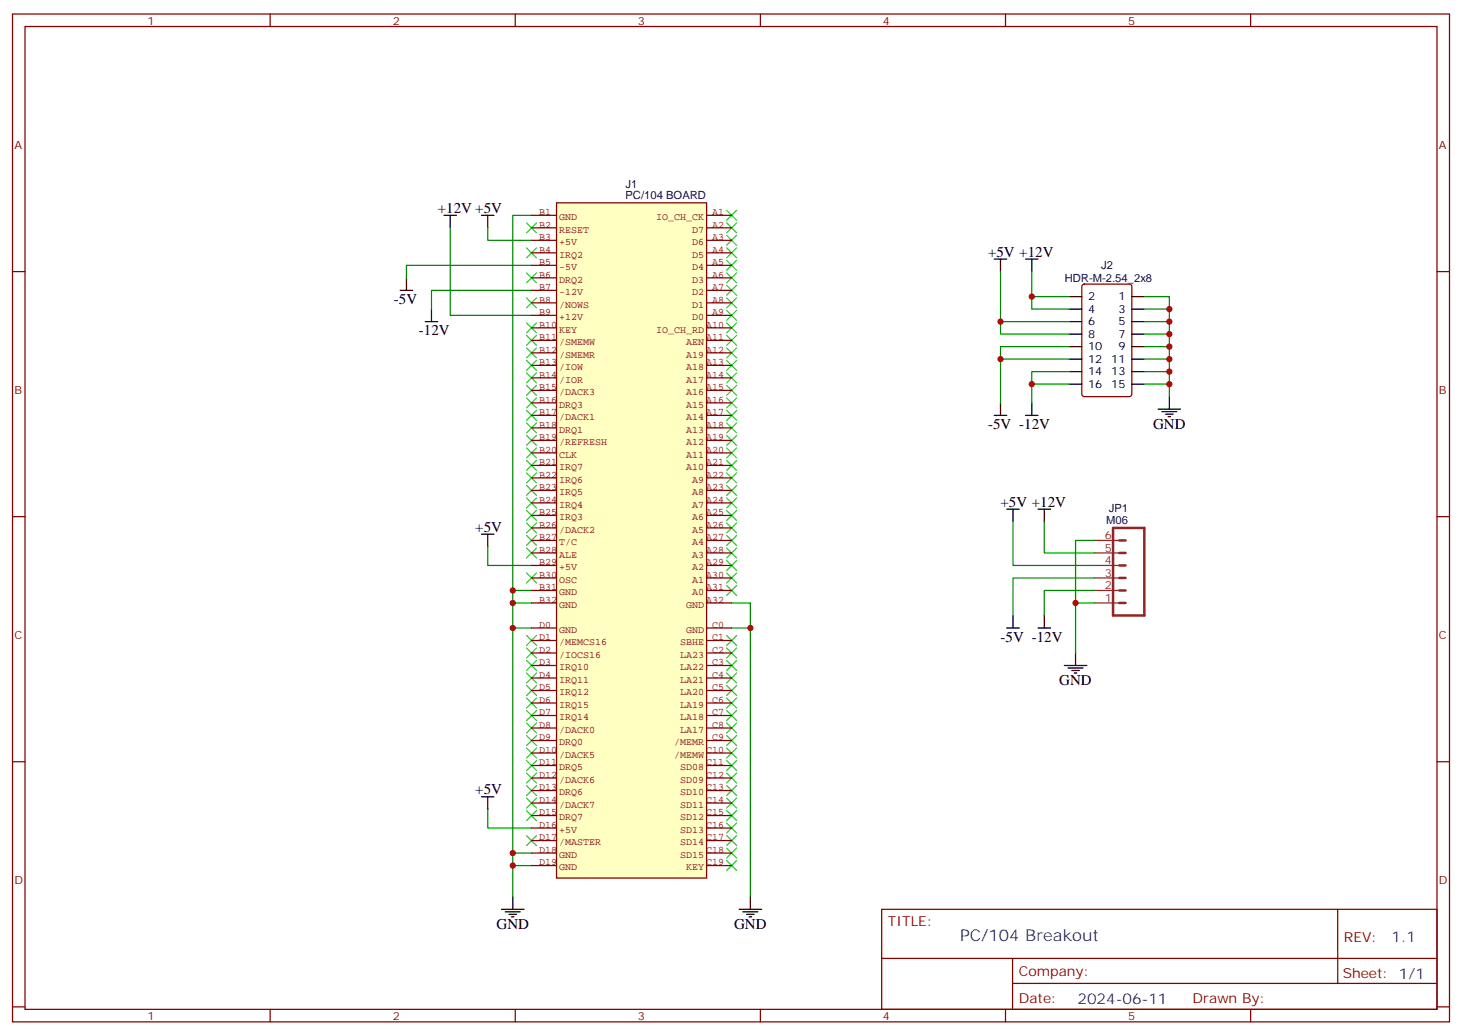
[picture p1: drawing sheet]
<svg xmlns="http://www.w3.org/2000/svg" width="412mm" height="292mm" viewBox="0 0 412 292" stroke-linecap="round" stroke-linejoin="round" font-family="sans-serif">
<g fill="none" stroke="#870000" stroke-width=".35">
<path d="M3.5 4h405.4v284.3h-405.4zM7.1 7.5h398.2v277.3h-398.2zM76.2 4v3.5M145.3 4v3.5M214.5 4v3.5M283.6 4v3.5M352.8 4v3.5M3.5 76.6h3.6M405.3 76.6h3.6M305.4 80.4l.5-.2h12.7l.6 .4 .1 30.6-.5 .6-12.9 .1-.7-.5v-30.5zM3.5 145.8h3.6M405.3 145.8h3.6"/>
<path d="M3.5 214.9h3.6M405.3 214.9h3.6M248.7 256.5h156.6v28.3h-156.6zM377.3 256.6v20.8M248.7 270.4h156.5M285.6 277.4h119.6M285.6 270.4v14.1M3.5 284.1h3.6M76.2 284.8v3.5M145.3 284.8v3.5M214.5 284.8v3.5M283.6 284.8v3.5"/>
<path d="M352.8 284.8v3.5M405.3 284.1h3.6"/>
</g>
<g fill="none" stroke="#000" stroke-width=".35">
<path d="M114.7 78.4v3.5M125.2 60.7h3.6M127 60.7v3.6M135.8 60.7h3.5M137.6 60.7v3.6M280.5 73.1h3.5M282.2 73.1v3.5M289.3 73.1h3.5M291 73.1v3.5M112.9 81.9h3.5M119.9 90.7h3.6M121.7 87.2v3.5"/>
<path d="M301.6 90.7h3.6M301.6 83.7h3.6M301.6 87.2h3.6M301.6 94.3h3.6M301.6 97.8h3.6M319.3 90.7h3.5M319.3 83.7h3.5M319.3 87.2h3.5M319.3 94.3h3.5M319.3 97.8h3.5M280.5 117.2h3.5M282.2 113.7v3.5"/>
<path d="M289.3 117.2h3.5M291 113.7v3.5M301.6 101.3h3.6M301.6 104.8h3.6M301.6 108.4h3.6M319.3 101.3h3.5M319.3 104.8h3.5M319.3 108.4h3.5M326.7 115.4h6.3M327.7 116.1h4.3M328.8 116.8h2.1M329.5 117.5h.7"/>
<path d="M329.8 111.9v3.5M135.8 150.7h3.5M137.6 150.7v3.5M135.8 224.8h3.5M137.6 224.8v3.5M141.5 256.5h6.3M142.5 257.2h4.3M143.6 258h2.1M144.3 258.7h.7M144.6 253v3.5M208.5 256.5h6.3M209.5 257.2h4.3"/>
<path d="M210.6 258h2.1M211.3 258.7h.7M211.7 253v3.5"/>
</g>
<g fill="none" stroke="#008700" stroke-width=".35">
<path d="M127 64.3v24.7h22.9M137.6 64.3v3.5h12.3M149.9 60.7h-5.3v105.9M149.9 74.9h-35.2v3.5M282.2 76.6v14.1h19.4M291 76.6v7.1h10.6M149.9 81.9h-28.2v5.3M282.2 90.7v3.6h19.4M291 83.7v3.5h10.6M301.6 97.8h-19.4v3.5M322.8 97.8h7v3.5M322.8 94.3h7v3.5"/>
<path d="M322.8 90.7h7v3.6M322.8 87.2h7v3.5M322.8 83.7h7v3.5M301.6 108.4h-10.6v5.3M301.6 104.8h-10.6v3.6M301.6 101.3h-19.4v12.4M322.8 108.4h7v3.5M322.8 104.8h7v3.6M322.8 101.3h7v3.5M137.6 154.2v5.3h12.3M149.9 177.2h-5.3v63.5M149.9 170.1h-5.3v7.1"/>
<path d="M149.9 166.6h-5.3v3.5M206.4 177.2h5.3v75.8M206.4 170.1h5.3v7.1M137.6 228.3v5.3h12.3M149.9 244.2h-5.3v8.8M149.9 240.7h-5.3v3.5"/>
</g>
<g fill="none" stroke="#3c3" stroke-width=".35">
<path d="M205 59.3l2.8 2.9M207.8 59.3l-2.8 2.9M148.5 77l2.8 2.8M148.5 69.9l2.8 2.8M148.5 62.9l2.8 2.8M151.3 77l-2.8 2.8M151.3 69.9l-2.8 2.8M151.3 62.9l-2.8 2.8M205 77l2.8 2.8M205 73.4l2.8 2.9M205 69.9l2.8 2.8M205 66.4l2.8 2.8"/>
<path d="M205 62.9l2.8 2.8M207.8 77l-2.8 2.8M207.8 73.4l-2.8 2.9M207.8 69.9l-2.8 2.8M207.8 66.4l-2.8 2.8M207.8 62.9l-2.8 2.8M148.5 98.1l2.8 2.9M148.5 94.6l2.8 2.8M148.5 91.1l2.8 2.8M148.5 84l2.8 2.9M151.3 98.1l-2.8 2.9M151.3 94.6l-2.8 2.8"/>
<path d="M151.3 91.1l-2.8 2.8M151.3 84l-2.8 2.9M205 98.1l2.8 2.9M205 94.6l2.8 2.8M205 87.6l2.8 2.8M205 84l2.8 2.9M205 80.5l2.8 2.8M205 91.1l2.8 2.8M207.8 98.1l-2.8 2.9M207.8 94.6l-2.8 2.8M207.8 87.6l-2.8 2.8M207.8 84l-2.8 2.9"/>
<path d="M207.8 80.5l-2.8 2.8M207.8 91.1l-2.8 2.8M148.5 119.3l2.8 2.8M148.5 115.8l2.8 2.8M148.5 112.3l2.8 2.8M148.5 108.7l2.8 2.8M148.5 105.2l2.8 2.8M148.5 101.7l2.8 2.8M151.3 119.3l-2.8 2.8M151.3 115.8l-2.8 2.8M151.3 112.3l-2.8 2.8M151.3 108.7l-2.8 2.8"/>
<path d="M151.3 105.2l-2.8 2.8M151.3 101.7l-2.8 2.8M205 119.3l2.8 2.8M205 115.8l2.8 2.8M205 112.3l2.8 2.8M205 108.7l2.8 2.8M205 105.2l2.8 2.8M205 101.7l2.8 2.8M207.8 119.3l-2.8 2.8M207.8 115.8l-2.8 2.8M207.8 112.3l-2.8 2.8M207.8 108.7l-2.8 2.8"/>
<path d="M207.8 105.2l-2.8 2.8M207.8 101.7l-2.8 2.8M148.5 136.9l2.8 2.9M148.5 133.4l2.8 2.8M148.5 129.9l2.8 2.8M148.5 126.4l2.8 2.8M148.5 122.8l2.8 2.9M151.3 136.9l-2.8 2.9M151.3 129.9l-2.8 2.8M151.3 126.4l-2.8 2.8M151.3 122.8l-2.8 2.9M151.3 133.4l-2.8 2.8"/>
<path d="M205 136.9l2.8 2.9M205 133.4l2.8 2.8M205 129.9l2.8 2.8M205 126.4l2.8 2.8M205 122.8l2.8 2.9M207.8 136.9l-2.8 2.9M207.8 133.4l-2.8 2.8M207.8 129.9l-2.8 2.8M207.8 126.4l-2.8 2.8M207.8 122.8l-2.8 2.9M148.5 154.6l2.8 2.8M148.5 151.1l2.8 2.8"/>
<path d="M148.5 147.5l2.8 2.9M148.5 144l2.8 2.8M148.5 140.5l2.8 2.8M151.3 154.6l-2.8 2.8M151.3 151.1l-2.8 2.8M151.3 140.5l-2.8 2.8M151.3 147.5l-2.8 2.9M151.3 144l-2.8 2.8M205 158.1l2.8 2.8M205 154.6l2.8 2.8M205 151.1l2.8 2.8M205 147.5l2.8 2.9"/>
<path d="M205 144l2.8 2.8M205 140.5l2.8 2.8M207.8 158.1l-2.8 2.8M207.8 154.6l-2.8 2.8M207.8 151.1l-2.8 2.8M207.8 147.5l-2.8 2.9M207.8 144l-2.8 2.8M207.8 140.5l-2.8 2.8M148.5 179.3l2.8 2.8M148.5 161.6l2.8 2.9M151.3 179.3l-2.8 2.8M151.3 161.6l-2.8 2.9"/>
<path d="M205 165.2l2.8 2.8M205 161.6l2.8 2.9M205 179.3l2.8 2.8M207.8 165.2l-2.8 2.8M207.8 161.6l-2.8 2.9M207.8 179.3l-2.8 2.8M148.5 196.9l2.8 2.8M148.5 193.4l2.8 2.8M148.5 189.9l2.8 2.8M148.5 186.3l2.8 2.9M148.5 182.8l2.8 2.8M151.3 196.9l-2.8 2.8"/>
<path d="M151.3 193.4l-2.8 2.8M151.3 189.9l-2.8 2.8M151.3 186.3l-2.8 2.9M151.3 182.8l-2.8 2.8M205 196.9l2.8 2.8M205 193.4l2.8 2.8M205 189.9l2.8 2.8M205 186.3l2.8 2.9M205 182.8l2.8 2.8M207.8 196.9l-2.8 2.8M207.8 193.4l-2.8 2.8M207.8 189.9l-2.8 2.8"/>
<path d="M207.8 186.3l-2.8 2.9M207.8 182.8l-2.8 2.8M148.5 218.1l2.8 2.8M148.5 214.6l2.8 2.8M148.5 211l2.8 2.9M148.5 207.5l2.8 2.8M148.5 204l2.8 2.8M148.5 200.4l2.8 2.9M151.3 218.1l-2.8 2.8M151.3 214.6l-2.8 2.8M151.3 207.5l-2.8 2.8M151.3 204l-2.8 2.8"/>
<path d="M151.3 211l-2.8 2.9M151.3 200.4l-2.8 2.9M205 218.1l2.8 2.8M205 214.6l2.8 2.8M205 211l2.8 2.9M205 207.5l2.8 2.8M205 204l2.8 2.8M205 200.4l2.8 2.9M207.8 218.1l-2.8 2.8M207.8 214.6l-2.8 2.8M207.8 211l-2.8 2.9M207.8 207.5l-2.8 2.8"/>
<path d="M207.8 204l-2.8 2.8M207.8 200.4l-2.8 2.9M148.5 235.7l2.8 2.8M148.5 228.7l2.8 2.8M148.5 225.1l2.8 2.9M148.5 221.6l2.8 2.8M151.3 221.6l-2.8 2.8M151.3 235.7l-2.8 2.8M151.3 228.7l-2.8 2.8M151.3 225.1l-2.8 2.9M205 239.3l2.8 2.8M205 235.7l2.8 2.8"/>
<path d="M205 232.2l2.8 2.8M205 228.7l2.8 2.8M205 225.1l2.8 2.9M205 221.6l2.8 2.8M207.8 239.3l-2.8 2.8M207.8 235.7l-2.8 2.8M207.8 232.2l-2.8 2.8M207.8 228.7l-2.8 2.8M207.8 225.1l-2.8 2.9M207.8 221.6l-2.8 2.8M205 242.8l2.8 2.8M207.8 242.8l-2.8 2.8"/>
</g>
<path d="M157 57.2h42.3v190.5h-42.3z" fill="#ffffc2" stroke="#850000" stroke-width=".35"/>
<g fill="none" stroke="#850000" stroke-width=".35">
<path d="M149.9 60.7h7.1M149.9 64.3h7.1M149.9 67.8h7.1M149.9 71.3h7.1M149.9 74.9h7.1M149.9 78.4h7.1M199.3 60.7h7.1M199.3 64.3h7.1M199.3 67.8h7.1M199.3 71.3h7.1M199.3 74.9h7.1M199.3 78.4h7.1"/>
<path d="M149.9 92.5h7.1M149.9 96h7.1M149.9 99.6h7.1M149.9 81.9h7.1M149.9 85.4h7.1M149.9 89h7.1M199.3 92.5h7.1M199.3 96h7.1M199.3 99.6h7.1M199.3 81.9h7.1M199.3 85.4h7.1M199.3 89h7.1"/>
<path d="M149.9 103.1h7.1M149.9 106.6h7.1M149.9 110.1h7.1M149.9 113.7h7.1M149.9 117.2h7.1M199.3 103.1h7.1M199.3 106.6h7.1M199.3 110.1h7.1M199.3 113.7h7.1M199.3 117.2h7.1M149.9 120.7h7.1M149.9 124.2h7.1"/>
<path d="M149.9 127.8h7.1M149.9 131.3h7.1M149.9 134.8h7.1M149.9 138.4h7.1M199.3 120.7h7.1M199.3 124.2h7.1M199.3 127.8h7.1M199.3 131.3h7.1M199.3 134.8h7.1M199.3 138.4h7.1M149.9 141.9h7.1M149.9 145.4h7.1"/>
<path d="M149.9 148.9h7.1M149.9 152.5h7.1M149.9 156h7.1M149.9 159.5h7.1M199.3 141.9h7.1M199.3 145.4h7.1M199.3 148.9h7.1M199.3 152.5h7.1M199.3 156h7.1M199.3 159.5h7.1M149.9 163.1h7.1M149.9 166.6h7.1"/>
<path d="M149.9 170.1h7.1M149.9 177.2h7.1M199.3 163.1h7.1M199.3 166.6h7.1M199.3 170.1h7.1M199.3 177.2h7.1M149.9 180.7h7.1M149.9 184.2h7.1M149.9 187.7h7.1M149.9 191.3h7.1M149.9 194.8h7.1M149.9 198.3h7.1"/>
<path d="M199.3 180.7h7.1M199.3 184.2h7.1M199.3 187.7h7.1M199.3 191.3h7.1M199.3 194.8h7.1M199.3 198.3h7.1M149.9 201.9h7.1M149.9 205.4h7.1M149.9 208.9h7.1M149.9 212.4h7.1M149.9 216h7.1M149.9 219.5h7.1"/>
<path d="M199.3 201.9h7.1M199.3 205.4h7.1M199.3 208.9h7.1M199.3 212.4h7.1M199.3 216h7.1M199.3 219.5h7.1M149.9 223h7.1M149.9 226.6h7.1M149.9 230.1h7.1M149.9 233.6h7.1M149.9 237.1h7.1M199.3 223h7.1"/>
<path d="M199.3 226.6h7.1M199.3 230.1h7.1M199.3 233.6h7.1M199.3 237.1h7.1M149.9 240.7h7.1M149.9 244.2h7.1M199.3 240.7h7.1M199.3 244.2h7.1"/>
</g>
<path d="M314 148.9h8.8v24.7h-8.8zM315.7 156h1.8M315.7 159.5h1.8M315.7 152.5h1.8M315.7 163.1h1.8M315.7 166.6h1.8M315.7 170.1h1.8" fill="none" stroke="#8c2424" stroke-width=".71"/>
<path d="M308.7 159.5h7M308.7 156h7M308.7 152.5h7M308.7 170.1h7M308.7 166.6h7M308.7 163.1h7" fill="none" stroke="#8c2424" stroke-width=".35"/>
<g fill="none" stroke="#000" stroke-width=".35">
<path d="M284 143.7h3.5M285.8 143.7v3.5M292.8 143.7h3.5M294.6 143.7v3.5M284 177.2h3.5M285.8 173.6v3.6M292.8 177.2h3.5M294.6 173.6v3.6M300.2 187.7h6.4M301.3 188.5h4.2M302.3 189.2h2.1M303 189.9h.7"/>
<path d="M303.4 184.2v3.5"/>
</g>
<path d="M285.8 147.2v12.3h22.9M294.6 147.2v8.8h14.1M308.7 152.5h-5.3v17.6M308.7 170.1h-5.3v14.1M308.7 166.6h-14.1v7M308.7 163.1h-22.9v10.5" fill="none" stroke="#008700" stroke-width=".35"/>
<g fill="#c00">
<circle cx="144.6" cy="244.2" r=".88"/>
<circle cx="144.6" cy="240.7" r=".88"/>
<circle cx="144.6" cy="177.2" r=".88"/>
<circle cx="144.6" cy="170.1" r=".88"/>
<circle cx="144.6" cy="166.6" r=".88"/>
<circle cx="211.7" cy="177.2" r=".88"/>
<circle cx="329.8" cy="108.4" r=".88"/>
<circle cx="329.8" cy="104.8" r=".88"/>
<circle cx="329.8" cy="101.3" r=".88"/>
<circle cx="329.8" cy="97.8" r=".88"/>
<circle cx="329.8" cy="94.3" r=".88"/>
<circle cx="329.8" cy="90.7" r=".88"/>
<circle cx="329.8" cy="87.2" r=".88"/>
<circle cx="291" cy="108.4" r=".88"/>
<circle cx="282.2" cy="101.3" r=".88"/>
<circle cx="291" cy="83.7" r=".88"/>
<circle cx="282.2" cy="90.7" r=".88"/>
<circle cx="303.4" cy="170.1" r=".88"/>
</g>
<text font-size="4.6" fill="#00f" x="270.8" y="265.6">PC/104 Breakout</text>
<g font-size="4.2">
<text x="123.5" y="60">+12V +5V</text>
<text x="278.7" y="72.4">+5V +12V</text>
<text x="111.1" y="85.8">-5V</text>
<text x="118.2" y="94.6">-12V</text>
<text x="278.7" y="121.1">-5V -12V</text>
<text x="325.3" y="121.1">GND</text>
<text x="282.2" y="142.9">+5V +12V</text>
<text x="134.1" y="150">+5V</text>
<text x="282.2" y="181">-5V -12V</text>
<text x="298.8" y="193.4">GND</text>
<text x="134.1" y="224.1">+5V</text>
<text x="140.1" y="262.2">GND</text>
<text x="207.1" y="262.2">GND</text>
</g>
<g font-size="4.2" fill="#00f">
<text x="392.5" y="265.8">1.1</text>
<text x="304" y="283.2">2024-06-11</text>
</g>
<g font-size="3.9" fill="#800">
<text x="250.5" y="261.1">TITLE:</text>
<text x="379.1" y="265.8">REV:</text>
<text x="287.4" y="275.3">Company:</text>
<text x="378.7" y="275.9">Sheet: 1/1</text>
<text x="287.4" y="283">Date:</text>
<text x="336.4" y="283.1">Drawn By:</text>
</g>
<g font-size="3.2" fill="#800">
<text x="41.6" y="6.9">1</text>
<text x="110.8" y="6.9">2</text>
<text x="179.9" y="6.9">3</text>
<text x="249.1" y="6.9">4</text>
<text x="318.2" y="6.9">5</text>
<text x="4.1" y="42.1">A</text>
<text x="405.9" y="42.1">A</text>
<text x="4.1" y="111.2">B</text>
<text x="405.9" y="111.2">B</text>
<text x="4.1" y="180.3">C</text>
<text x="405.9" y="180.3">C</text>
<text x="4.1" y="249.5">D</text>
<text x="405.9" y="249.5">D</text>
<text x="41.6" y="287.8">1</text>
<text x="110.8" y="287.8">2</text>
<text x="179.9" y="287.8">3</text>
<text x="249.1" y="287.8">4</text>
<text x="318.2" y="287.8">5</text>
</g>
<g font-size="3.2" fill="#000080">
<text x="176.4" y="52.9">J1</text>
<text x="176.4" y="56.2">PC/104 BOARD</text>
<text x="310.6" y="76">J2</text>
<text x="300.3" y="79.5">HDR-M-2.54_2x8</text>
<text x="312" y="147.7">M06</text>
<text x="312.7" y="144.6">JP1</text>
</g>
<g font-size="3.2">
<text x="306.9" y="84.7">2</text>
<text x="306.9" y="88.3">4</text>
<text x="315.5" y="84.7">1</text>
<text x="315.5" y="88.3">3</text>
<text x="306.9" y="91.8">6</text>
<text x="306.9" y="95.3">8</text>
<text x="315.5" y="91.8">5</text>
<text x="315.5" y="95.3">7</text>
<text x="306.9" y="98.8">10</text>
<text x="315.5" y="98.8">9</text>
<text x="306.9" y="102.4">12</text>
<text x="306.9" y="105.9">14</text>
<text x="313.5" y="102.4">11</text>
<text x="313.5" y="105.9">13</text>
<text x="306.9" y="109.4">16</text>
<text x="313.5" y="109.4">15</text>
</g>
<g font-size="3.2" fill="#8d2323">
<text x="311.6" y="155.6">5</text>
<text x="311.6" y="152.1">6</text>
<text x="311.6" y="159.2">4</text>
<text x="311.6" y="166.2">2</text>
<text x="311.6" y="162.7">3</text>
<text x="311.6" y="169.8">1</text>
</g>
<g font-size="2.8" fill="#840000">
<text x="152" y="60.7">B1</text>
<text x="152" y="64.2">B2</text>
<text x="157.7" y="62.1">GND</text>
<text x="157.7" y="65.6">RESET</text>
<text x="185.1" y="62.1">IO_CH_CK</text>
<text x="195.2" y="65.6">D7</text>
<text x="200.9" y="60.7">A1</text>
<text x="200.9" y="64.2">A2</text>
<text x="152" y="67.8">B3</text>
<text x="152" y="71.3">B4</text>
<text x="157.7" y="69.1">+5V</text>
<text x="195.2" y="69.1">D6</text>
<text x="200.9" y="67.8">A3</text>
<text x="200.9" y="71.3">A4</text>
<text x="152" y="74.8">B5</text>
<text x="157.7" y="72.7">IRQ2</text>
<text x="157.7" y="76.2">-5V</text>
<text x="195.2" y="72.7">D5</text>
<text x="195.2" y="76.2">D4</text>
<text x="200.9" y="74.8">A5</text>
<text x="152" y="78.4">B6</text>
<text x="152" y="81.9">B7</text>
<text x="157.7" y="79.7">DRQ2</text>
<text x="157.7" y="83.2">-12V</text>
<text x="195.2" y="79.7">D3</text>
<text x="195.2" y="83.2">D2</text>
<text x="200.9" y="78.4">A6</text>
<text x="200.9" y="81.9">A7</text>
<text x="152" y="85.4">B8</text>
<text x="152" y="88.9">B9</text>
<text x="157.7" y="86.8">/NOWS</text>
<text x="195.2" y="86.8">D1</text>
<text x="200.9" y="85.4">A8</text>
<text x="200.9" y="88.9">A9</text>
<text x="152" y="92.5">B10</text>
<text x="152" y="96">B11</text>
<text x="157.7" y="93.8">KEY</text>
<text x="157.7" y="90.3">+12V</text>
<text x="185.1" y="93.8">IO_CH_RD</text>
<text x="195.2" y="90.3">D0</text>
<text x="199.2" y="92.5">A10</text>
<text x="199.2" y="96">A11</text>
<text x="152" y="99.5">B12</text>
<text x="157.7" y="97.3">/SMEMW</text>
<text x="157.7" y="100.9">/SMEMR</text>
<text x="193.5" y="97.3">AEN</text>
<text x="193.5" y="100.9">A19</text>
<text x="199.2" y="99.5">A12</text>
<text x="152" y="103">B13</text>
<text x="152" y="106.6">B14</text>
<text x="157.7" y="104.4">/IOW</text>
<text x="157.7" y="107.9">/IOR</text>
<text x="193.5" y="104.4">A18</text>
<text x="193.5" y="107.9">A17</text>
<text x="199.2" y="103">A13</text>
<text x="199.2" y="106.6">A14</text>
<text x="152" y="110.1">B15</text>
<text x="152" y="113.6">B16</text>
<text x="157.7" y="111.5">/DACK3</text>
<text x="193.5" y="111.5">A16</text>
<text x="199.2" y="110.1">A15</text>
<text x="199.2" y="113.6">A16</text>
<text x="152" y="117.2">B17</text>
<text x="157.7" y="115">DRQ3</text>
<text x="157.7" y="118.5">/DACK1</text>
<text x="193.5" y="115">A15</text>
<text x="193.5" y="118.5">A14</text>
<text x="199.2" y="117.2">A17</text>
<text x="152" y="120.7">B18</text>
<text x="152" y="124.2">B19</text>
<text x="157.7" y="122">DRQ1</text>
<text x="157.7" y="125.6">/REFRESH</text>
<text x="193.5" y="122">A13</text>
<text x="193.5" y="125.6">A12</text>
<text x="199.2" y="120.7">A18</text>
<text x="199.2" y="124.2">A19</text>
<text x="152" y="127.7">B20</text>
<text x="152" y="131.3">B21</text>
<text x="157.7" y="129.1">CLK</text>
<text x="193.5" y="129.1">A11</text>
<text x="199.2" y="127.7">A20</text>
<text x="199.2" y="131.3">A21</text>
<text x="152" y="134.8">B22</text>
<text x="157.7" y="132.6">IRQ7</text>
<text x="157.7" y="136.2">IRQ6</text>
<text x="193.5" y="132.6">A10</text>
<text x="195.2" y="136.2">A9</text>
<text x="199.2" y="134.8">A22</text>
<text x="152" y="138.3">B23</text>
<text x="152" y="141.9">B24</text>
<text x="157.7" y="139.7">IRQ5</text>
<text x="157.7" y="143.2">IRQ4</text>
<text x="195.2" y="139.7">A8</text>
<text x="195.2" y="143.2">A7</text>
<text x="199.2" y="138.3">A23</text>
<text x="199.2" y="141.9">A24</text>
<text x="152" y="145.4">B25</text>
<text x="152" y="148.9">B26</text>
<text x="157.7" y="146.7">IRQ3</text>
<text x="195.2" y="146.7">A6</text>
<text x="199.2" y="145.4">A25</text>
<text x="199.2" y="148.9">A26</text>
<text x="152" y="152.4">B27</text>
<text x="152" y="156">B28</text>
<text x="157.7" y="150.3">/DACK2</text>
<text x="157.7" y="153.8">T/C</text>
<text x="195.2" y="150.3">A5</text>
<text x="195.2" y="153.8">A4</text>
<text x="199.2" y="152.4">A27</text>
<text x="199.2" y="156">A28</text>
<text x="152" y="159.5">B29</text>
<text x="157.7" y="157.3">ALE</text>
<text x="157.7" y="160.8">+5V</text>
<text x="195.2" y="157.3">A3</text>
<text x="195.2" y="160.8">A2</text>
<text x="199.2" y="159.5">A29</text>
<text x="152" y="163">B30</text>
<text x="152" y="166.5">B31</text>
<text x="157.7" y="164.4">OSC</text>
<text x="157.7" y="167.9">GND</text>
<text x="195.2" y="164.4">A1</text>
<text x="195.2" y="167.9">A0</text>
<text x="199.2" y="163">A30</text>
<text x="199.2" y="166.5">A31</text>
<text x="152" y="170.1">B32</text>
<text x="157.7" y="171.4">GND</text>
<text x="193.5" y="171.4">GND</text>
<text x="199.2" y="170.1">A32</text>
<text x="152" y="177.1">D0</text>
<text x="157.7" y="178.5">GND</text>
<text x="193.5" y="178.5">GND</text>
<text x="200.9" y="177.1">C0</text>
<text x="152" y="180.7">D1</text>
<text x="152" y="184.2">D2</text>
<text x="157.7" y="182">/MEMCS16</text>
<text x="157.7" y="185.5">/IOCS16</text>
<text x="191.8" y="182">SBHE</text>
<text x="191.8" y="185.5">LA23</text>
<text x="200.9" y="180.7">C1</text>
<text x="200.9" y="184.2">C2</text>
<text x="152" y="187.7">D3</text>
<text x="152" y="191.2">D4</text>
<text x="157.7" y="189.1">IRQ10</text>
<text x="191.8" y="189.1">LA22</text>
<text x="200.9" y="187.7">C3</text>
<text x="200.9" y="191.2">C4</text>
<text x="152" y="194.8">D5</text>
<text x="157.7" y="192.6">IRQ11</text>
<text x="157.7" y="196.1">IRQ12</text>
<text x="191.8" y="192.6">LA21</text>
<text x="191.8" y="196.1">LA20</text>
<text x="200.9" y="194.8">C5</text>
<text x="152" y="198.3">D6</text>
<text x="152" y="201.8">D7</text>
<text x="157.7" y="199.7">IRQ15</text>
<text x="157.7" y="203.2">IRQ14</text>
<text x="191.8" y="199.7">LA19</text>
<text x="191.8" y="203.2">LA18</text>
<text x="200.9" y="198.3">C6</text>
<text x="200.9" y="201.8">C7</text>
<text x="152" y="205.4">D8</text>
<text x="152" y="208.9">D9</text>
<text x="157.7" y="206.7">/DACK0</text>
<text x="191.8" y="206.7">LA17</text>
<text x="200.9" y="205.4">C8</text>
<text x="200.9" y="208.9">C9</text>
<text x="152" y="212.4">D10</text>
<text x="152" y="215.9">D11</text>
<text x="157.7" y="210.2">DRQ0</text>
<text x="157.7" y="213.8">/DACK5</text>
<text x="190.1" y="210.2">/MEMR</text>
<text x="190.1" y="213.8">/MEMW</text>
<text x="199.2" y="212.4">C10</text>
<text x="199.2" y="215.9">C11</text>
<text x="152" y="219.5">D12</text>
<text x="157.7" y="217.3">DRQ5</text>
<text x="157.7" y="220.8">/DACK6</text>
<text x="191.8" y="217.3">SD08</text>
<text x="191.8" y="220.8">SD09</text>
<text x="199.2" y="219.5">C12</text>
<text x="152" y="223">D13</text>
<text x="152" y="226.5">D14</text>
<text x="157.7" y="224.3">DRQ6</text>
<text x="157.7" y="227.9">/DACK7</text>
<text x="191.8" y="224.3">SD10</text>
<text x="191.8" y="227.9">SD11</text>
<text x="199.2" y="223">C13</text>
<text x="199.2" y="226.5">C14</text>
<text x="152" y="230">D15</text>
<text x="152" y="233.6">D16</text>
<text x="157.7" y="231.4">DRQ7</text>
<text x="191.8" y="231.4">SD12</text>
<text x="199.2" y="230">C15</text>
<text x="199.2" y="233.6">C16</text>
<text x="152" y="237.1">D17</text>
<text x="157.7" y="234.9">+5V</text>
<text x="157.7" y="238.5">/MASTER</text>
<text x="191.8" y="234.9">SD13</text>
<text x="191.8" y="238.5">SD14</text>
<text x="199.2" y="237.1">C17</text>
<text x="152" y="240.6">D18</text>
<text x="152" y="244.2">D19</text>
<text x="157.7" y="242">GND</text>
<text x="157.7" y="245.5">GND</text>
<text x="191.8" y="242">SD15</text>
<text x="193.5" y="245.5">KEY</text>
<text x="199.2" y="240.6">C18</text>
<text x="199.2" y="244.2">C19</text>
</g>
</svg>
